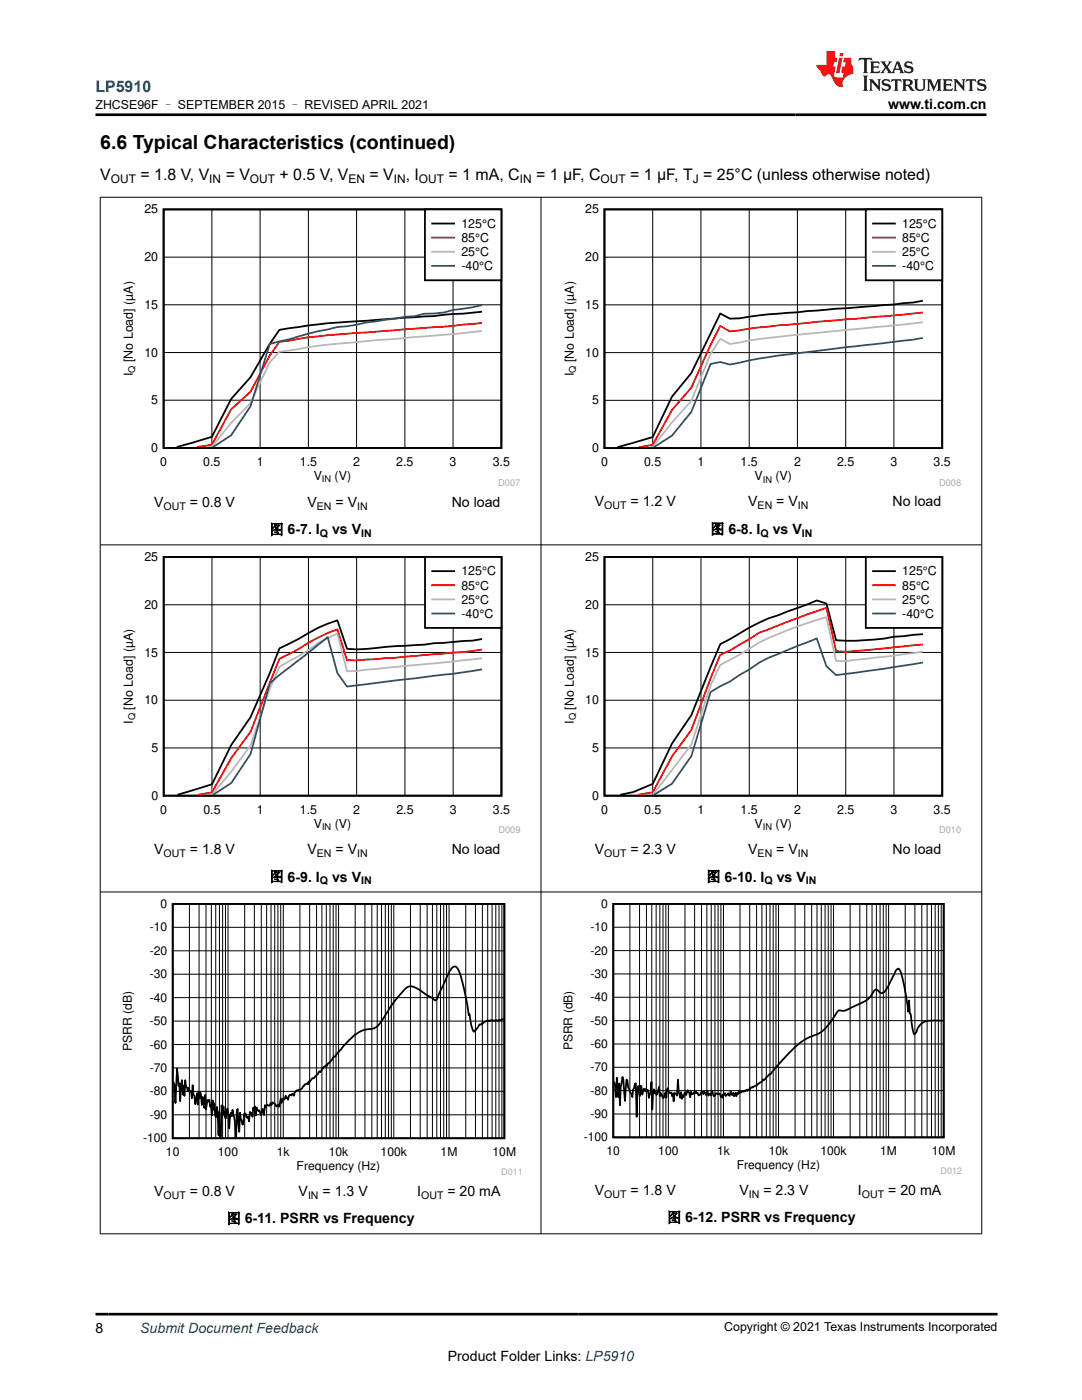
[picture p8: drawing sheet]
<svg xmlns="http://www.w3.org/2000/svg" width="216mm" height="279mm" viewBox="0 0 216 279" stroke-linecap="round" stroke-linejoin="round" font-family="sans-serif">
<path d="M32.6 41.8h67.4v47.6h-67.4zM96.2 62.2l-9.6 .9-11.6 .7a139.7 139.7 0 0 0-19.2 2l-2 2.8-3.8 6.7-3.9 4.3-3.8 7.6-7 2" fill="none" stroke="#000" stroke-width=".36"/>
<path d="M32.6 51.3h67.4M42.3 41.8v47.6M51.9 41.8v47.6M61.5 41.8v47.6M71.1 41.8v47.6M80.8 41.8v47.6M90.4 41.8v47.6M32.6 79.9h67.4M32.6 70.4h67.4M32.6 60.8h67.4" fill="none" stroke="#000" stroke-width=".2"/>
<path d="M96.2 64.5l-7.7 .7-13.5 1a148.9 148.9 0 0 0-19.2 2l-2 2.8-3.8 7.2-3.9 3.5-3.8 7.1-2.9 .4" fill="none" stroke="#f00" stroke-width=".36"/>
<path d="M96.2 66.1l-5.8 .6-15.4 1.2a178.4 178.4 0 0 0-17.3 2l-1.9 .3-2 2.1-3.8 8.2-3.9 3.9-3.8 4.8h-.9" fill="none" stroke="#b8b8b8" stroke-width=".36"/>
<path d="M96.2 60.9l-1.9 .4-3.9 .6-1.9 .5-3.9 .2-1.9 .5-1.9 .1-7.7 1.2-3.9 .7-1.9 .2-1.9 .5a52.8 52.8 0 0 0-7.7 1.9l-3.9 1-3.8 12.4-3.9 5.8-3.6 2.3" fill="none" stroke="#295c75" stroke-width=".36"/>
<path d="M84.8 41.8h15.2v14.1h-15.2z" fill-rule="evenodd" fill="#fff"/>
<path d="M84.8 41.8h15.2v14.1h-15.2zM86.2 44.6h4.4" fill="none" stroke="#000" stroke-width=".36"/>
<path d="M86.2 47.4h4.4" fill="none" stroke="#f00" stroke-width=".36"/>
<path d="M86.2 50.2h4.4" fill="none" stroke="#b8b8b8" stroke-width=".36"/>
<path d="M86.2 53.1h4.4" fill="none" stroke="#295c75" stroke-width=".36"/>
<path d="M112.1 40.8h79.7v56.2h-79.7z" fill-rule="evenodd" fill="#fff"/>
<path d="M120.6 41.8h67.4v47.6h-67.4zM184.1 60l-1.9 .4-3.8 .4-15.4 1.2a194.7 194.7 0 0 0-15.4 1.5l-2 .1-1.9-1-5.8 11.9-3.8 4.7-3.9 8-7 2" fill="none" stroke="#000" stroke-width=".36"/>
<path d="M120.6 51.3h67.4M130.2 41.8v47.6M139.9 41.8v47.6M149.5 41.8v47.6M159.1 41.8v47.6M168.8 41.8v47.6M178.4 41.8v47.6M120.6 79.9h67.4M120.6 70.4h67.4M120.6 60.8h67.4" fill="none" stroke="#000" stroke-width=".2"/>
<path d="M184.1 62.4l-28.8 2.5-9.7 1.2-1.9-1.1-1.9 3.8-3.9 8.6-3.8 4.4-3.9 7-2.7 .4" fill="none" stroke="#f00" stroke-width=".36"/>
<path d="M184.1 64.3l-21.1 2.1a195.7 195.7 0 0 0-17.4 2.3l-1.9-1.1-1.9 3-3.9 9.4-3.8 4.3-3.9 4.9h-.7" fill="none" stroke="#b8b8b8" stroke-width=".36"/>
<path d="M184.1 67.4l-1.9 .4-19.2 2.2a135.7 135.7 0 0 0-17.4 2.8l-1.9-.6-1.9 .4-3.9 9.6-3.8 4.7-3.6 2.3" fill="none" stroke="#295c75" stroke-width=".36"/>
<path d="M172.8 41.8h15.2v14.1h-15.2z" fill-rule="evenodd" fill="#fff"/>
<path d="M172.8 41.8h15.2v14.1h-15.2zM174.2 44.6h4.4" fill="none" stroke="#000" stroke-width=".36"/>
<path d="M174.2 47.4h4.4" fill="none" stroke="#f00" stroke-width=".36"/>
<path d="M174.2 50.3h4.4" fill="none" stroke="#b8b8b8" stroke-width=".36"/>
<path d="M174.2 53.1h4.4" fill="none" stroke="#295c75" stroke-width=".36"/>
<path d="M24.2 110.2h79.6v56.2h-79.6z" fill-rule="evenodd" fill="#fff"/>
<path d="M32.7 111.2h67.4v47.6h-67.4zM96.2 127.5l-1.9 .4-7.7 .5-2 .3-7.7 .4a34.6 34.6 0 0 1-7.7 .4l-1.9-5.7a28.3 28.3 0 0 0-7.7 3.7l-3.8 1.9-2 4.9-3.8 8.8-3.9 5.6-3.8 7.8-6.9 2.1" fill="none" stroke="#000" stroke-width=".36"/>
<path d="M42.3 111.2v47.6M51.9 111.2v47.6M61.6 111.2v47.6M71.2 111.2v47.6M80.8 111.2v47.6M90.4 111.2v47.6M32.7 139.7h67.4M32.7 130.2h67.4M32.7 120.7h67.4M32.7 149.3h67.4" fill="none" stroke="#000" stroke-width=".2"/>
<path d="M96.2 129.6l-3.8 .5-13.5 1.2-7.7 .5h-2l-1.9-6.2a35.3 35.3 0 0 0-7.7 3.9l-3.8 2-5.8 14.5-3.9 5.3-3.8 6.8-2.8 .5" fill="none" stroke="#f00" stroke-width=".36"/>
<path d="M96.2 131.4l-25 2.5-2 .1-1.9-7.5-1.9 .8-1.9 1a51.2 51.2 0 0 1-7.7 4.7l-2 4.4-3.8 11.4-3.9 5.2-3.8 4.6h-.9" fill="none" stroke="#b8b8b8" stroke-width=".36"/>
<path d="M96.2 133.6l-5.8 .9-21.2 2.5-1.9-2.7-1.9-7.1-9.6 7.5-2 1.7-3.8 14.1-3.9 5.8-3.6 2.3" fill="none" stroke="#295c75" stroke-width=".36"/>
<path d="M84.8 111.2h15.3v14.1h-15.3z" fill-rule="evenodd" fill="#fff"/>
<path d="M84.8 111.2h15.3v14.1h-15.3zM86.3 114h4.3" fill="none" stroke="#000" stroke-width=".36"/>
<path d="M86.3 116.8h4.3" fill="none" stroke="#f00" stroke-width=".36"/>
<path d="M86.3 119.6h4.3" fill="none" stroke="#b8b8b8" stroke-width=".36"/>
<path d="M86.3 122.4h4.3" fill="none" stroke="#295c75" stroke-width=".36"/>
<path d="M112.1 110.2h79.7v56.2h-79.7z" fill-rule="evenodd" fill="#fff"/>
<path d="M120.6 111.2h67.4v47.6h-67.4zM184.2 126.6l-5.8 .5a50.9 50.9 0 0 1-11.6 .7l-1.9-7.3-1.9-.7-7.7 3a36.8 36.8 0 0 0-9.7 4.8l-1.9 1-5.8 14.1-3.8 5.7-3.9 8-3.8 1.7-2.7 .5" fill="none" stroke="#000" stroke-width=".36"/>
<path d="M130.2 111.2v47.6M139.9 111.2v47.6M149.5 111.2v47.6M159.1 111.2v47.6M168.8 111.2v47.6M178.4 111.2v47.6M120.6 139.7h67.4M120.6 130.2h67.4M120.6 120.7h67.4M120.6 149.3h67.4" fill="none" stroke="#000" stroke-width=".2"/>
<path d="M184.2 128.6l-15.4 1.5-2-.2-1.9-8.6-13.5 5-5.8 3.5-1.9 .9-1.9 4.7-3.9 10.3-3.8 5.3-3.9 7.1-2.8 .5" fill="none" stroke="#f00" stroke-width=".36"/>
<path d="M184.2 130l-11.6 1.5-3.8 .4h-2l-1.9-8.7-5.8 1.8-1.9 .8a40.9 40.9 0 0 0-9.6 4.9l-3.9 2-1.9 4.1-3.9 11.8-7.6 10" fill="none" stroke="#b8b8b8" stroke-width=".36"/>
<path d="M184.2 132.2l-7.7 1.3-9.7 1.2-1.9-1.7-1.9-5.6-9.7 3.9-1.9 1-5.8 3.7-3.8 2.1-3.9 12.8-3.8 5.5-3.6 2.2" fill="none" stroke="#295c75" stroke-width=".36"/>
<path d="M172.8 111.2h15.2v14.1h-15.2z" fill-rule="evenodd" fill="#fff"/>
<path d="M172.8 111.2h15.2v14.1h-15.2zM174.2 114h4.4" fill="none" stroke="#000" stroke-width=".36"/>
<path d="M174.2 116.8h4.4" fill="none" stroke="#f00" stroke-width=".36"/>
<path d="M174.2 119.6h4.4" fill="none" stroke="#b8b8b8" stroke-width=".36"/>
<path d="M174.2 122.4h4.4" fill="none" stroke="#295c75" stroke-width=".36"/>
<path d="M24 179.4h80v55.2h-80z" fill-rule="evenodd" fill="#fff"/>
<path d="M34.5 180.4h66.1v46.8h-66.1zM34.6 215.9l.2 .7 .2 3.5 .3-6.9 .3 3.6 .2-.6 .2 3.6 .1-3.4 .2-.8 .2 2.8 .1-1.7 .2 2 .2-3.1 .1 1.2 .4 .9 .1-.6 .2 .8 .2-.2 .1 .1 .2 1.4 .1-2.6 .2 1.9 .2 .2 .2 1.7 .3-2.2 .2 2.2 .1-2.4 .2 1.2 .1-1.3 .2 .5 .2 2.1 .2-1.6 .3 2.2 .1-2.6 .2 2.9 .3-1.9 .2 .3 .2-.3 .1 1.4 .2-.3 .2 2 .1-3 .2 1.9 .1-1.3 .2 2.4 .2 .4 .2-2.1 .3 5.7 .2-4.7 .2 5.1 .2-6.4 .2 2 .2-1.8 .3 2.3 .2 .1 .1-1.6 .2-.4 .3 4 .2-2.6 .2-.5 .1 .7 .2-1.3a18 18 0 0 1 .6 5.5M100.5 203.5l-.2-.1-.6 .3-1.9-.1-.1 .2a1.23 1.23 0 0 0-1.4 .5l-.1-.1-.3 .3-.2-.1-.7 1.1-.4 .4-.6-1.2-.3-2.3-.2 .2-.9-5.4a10.4 10.4 0 0 0-1.6-4.2 1.04 1.04 0 0 0-1.3 .9l-2.6 5.6a.52 .52 0 0 1-.8-.3l-1.5-.9a5.8 5.8 0 0 0-3-1.5 5.5 5.5 0 0 0-2.5 2.3l-1.6 2.2a16.2 16.2 0 0 1-2.7 3.7l-.7 .3a6.2 6.2 0 0 0-4.9 2.6l-2.3 2.5-.2 .5-.1-.1-1 1.3-.4 .1-.1 .5-.2-.2-.2 .4h-.3l-.2 .4-.1-.1-.3 .8-.2-.2a2.87 2.87 0 0 1-1.3 1.4l-.7 .7-.2-.1-.1 .6-.2-.2-.5 .2a1.79 1.79 0 0 1-1.5 1.2l-.5 .3-.1 .8-.4-.4-.2 .3-.1-.1-.2 .1-.3 .9-.5-.8-.2 .6-.2 .2-.1-.3-.3 .9-.2-.8-.3 1.6-.2-.4-.4 .3-.3-.5-.4-.3-.2 .5-.2-.4-.2 .5-.1 .1-.3-.3-.4 .5-.1-.3-.2 1.9-.2-1.1-.2-.1-.3 1.2-.3-.9-.1 .1-.4-.7-.2 1.6-.2-1.8-.1 .8-.2-.5-.1 1.8-.2-.8-.2 .3-.1-.5-.2 1.9-.2-1-.3 .3-.1-.7-.2-.2h-.2l-.2 2.2h-.1l-.5-2.3-.2 3.8-.3-4.6-.2 .4-.1 5.3" fill="none" stroke="#000" stroke-width=".35"/>
<g fill="none" stroke="#000" stroke-width=".2">
<path d="M34.5 199.1h66.2M34.5 194.4h66.2M34.5 189.8h66.2M34.5 185.1h66.2M37.8 180.4v46.8M39.7 180.4v46.8M41.1 180.4v46.8M42.2 180.4v46.8M43 180.4v46.8M43.8 180.4v46.8M44.4 180.4v46.8M45 180.4v46.8"/>
<path d="M45.5 180.4v46.8M48.8 180.4v46.8M50.8 180.4v46.8M52.1 180.4v46.8M53.2 180.4v46.8M54.1 180.4v46.8M54.8 180.4v46.8M55.5 180.4v46.8M56 180.4v46.8M56.5 180.4v46.8M59.8 180.4v46.8M61.8 180.4v46.8"/>
<path d="M63.2 180.4v46.8M64.2 180.4v46.8M65.1 180.4v46.8M65.8 180.4v46.8M66.5 180.4v46.8M67 180.4v46.8M67.6 180.4v46.8M70.9 180.4v46.8M72.8 180.4v46.8M74.2 180.4v46.8M75.3 180.4v46.8M76.1 180.4v46.8"/>
<path d="M76.9 180.4v46.8M77.5 180.4v46.8M78.1 180.4v46.8M78.6 180.4v46.8M81.9 180.4v46.8M83.8 180.4v46.8M85.2 180.4v46.8M86.3 180.4v46.8M87.2 180.4v46.8M87.9 180.4v46.8M88.5 180.4v46.8M89.1 180.4v46.8"/>
<path d="M89.6 180.4v46.8M92.9 180.4v46.8M94.9 180.4v46.8M96.3 180.4v46.8M97.3 180.4v46.8M98.2 180.4v46.8M98.9 180.4v46.8M99.6 180.4v46.8M100.1 180.4v46.8M34.5 217.8h66.2M34.5 213.1h66.2M34.5 208.5h66.2"/>
<path d="M34.5 203.8h66.2M34.5 222.5h66.2"/>
</g>
<path d="M111.9 179.4h80.1v55h-80.1z" fill-rule="evenodd" fill="#fff"/>
<path d="M122.4 180.4h65.9v46.6h-65.9zM188.1 203.7h-1.3a4 4 0 0 0-3.1 .7l-.7 1a1.31 1.31 0 0 1-.6 1 13 13 0 0 1-.7-4l-.2-.1-.1-2.6-.2 2.2-.4-3.3a18.6 18.6 0 0 0-1.4-5.2 .53 .53 0 0 0-.7 .3l-1.3 2.7a2.25 2.25 0 0 1-1.6 1.8l-.8-.7h-.2l-.3 .2a6.7 6.7 0 0 1-4.2 3.2 3.8 3.8 0 0 1-2.9 .8l-.7 .7a9.3 9.3 0 0 1-3.7 4l-2.1 .9-1.6 1.1-1.8 1.7-2.5 2.7-1.1 1.4-.5 .3-1 1.1-.2-.2-.3 .5-.7 .4-.3 .4-.5 .1-.1 .2-.2-.1-.2 .2-.2-.1-.1 .5h-.3l-.2 .2-.2-.2-.1 .2h-.2l-.2 .2-.3-.2-.1 .3-.4 .1-.1-.5-.2 .7-.2-.1-.2 .6-.1-.7-.3 .7-.2-.7-.2 .4-.1-.1-.2-.6-.2 .9-.1-.1-.2-.4-.5 .5-.2-.5-.1 .3-.2-.1-.2 .7-.1-.5-.2 .3-.1-.5-.4-.2-.1 .2-.2-.2-.5 .6-.5-1.2-.2 1-.3-.3-.2 .4-.1-.9-.3 .8-.4-.7-.2 .5-.1-.5-.3 .1-.2 .5-.3 .1-.2-.5-.2 .1-.1-.3-.2 .3-.2-.2-.4 .4-.2-.5-.2 1.1-.2-.9-.3-.5-.3 .9-.1-.5-.2 .2-.2 .8-.2-.4-.1 .7-.2-1.3-.1 1.1-.4-1.1-.1-2.5-.2 3.2-.2-.4-.3-.2-.2 1.7-.1-1.6-.2 .6-.2-.8-.3 .1-.3-.9-.2 .1-.1 1.8-.2-1.1-.3 1.1h-.2l-.5-1-.2 .7-.1-1.9-.5 1.6-.2-.6-.2 .3-.1-.8-.3 4-.2-5.5-.2 2-.3 1.2-.2-1.5-.2-.1-.1 .4-.2-.6-.1 .4-.2-.4-.3 1.2-.2-1.7-.2-.1-.1 2.1-.3-2.1-.2 .8-.2 5.4-.1-6.7-.6 1.2-.1 1.6-.8-1.9-.2-1.5-.2-.1-.3 4.2-.3-4.2-.2-.6-.3 2.1-.2 3.6-.1-4.4-.2 2.8-.3-3.9-.2 3.9-.3-3-.1 .2" fill="none" stroke="#000" stroke-width=".35"/>
<g fill="none" stroke="#000" stroke-width=".2">
<path d="M19.9 39.4h176.1M20 39.3v207M107.9 39.3v207M195.9 39.3v207M19.9 108.7h176.1M19.9 178h176.1M122.4 199h65.9M122.4 194.4h65.9M122.4 189.7h65.9M122.4 185h65.9M125.7 180.4v46.6M127.6 180.4v46.6"/>
<path d="M129 180.4v46.6M130.1 180.4v46.6M130.9 180.4v46.6M131.7 180.4v46.6M132.3 180.4v46.6M132.9 180.4v46.6M133.4 180.4v46.6M136.7 180.4v46.6M138.6 180.4v46.6M140 180.4v46.6M141 180.4v46.6M141.9 180.4v46.6"/>
<path d="M142.7 180.4v46.6M143.3 180.4v46.6M143.8 180.4v46.6M144.4 180.4v46.6M147.7 180.4v46.6M149.6 180.4v46.6M151 180.4v46.6M152 180.4v46.6M152.9 180.4v46.6M153.6 180.4v46.6M154.3 180.4v46.6M154.8 180.4v46.6"/>
<path d="M155.3 180.4v46.6M158.6 180.4v46.6M160.6 180.4v46.6M162 180.4v46.6M163 180.4v46.6M163.9 180.4v46.6M164.6 180.4v46.6M165.3 180.4v46.6M165.8 180.4v46.6M166.3 180.4v46.6M169.6 180.4v46.6M171.6 180.4v46.6"/>
<path d="M172.9 180.4v46.6M174 180.4v46.6M174.9 180.4v46.6M175.6 180.4v46.6M176.2 180.4v46.6M176.8 180.4v46.6M177.3 180.4v46.6M180.6 180.4v46.6M182.6 180.4v46.6M183.9 180.4v46.6M185 180.4v46.6M185.9 180.4v46.6"/>
<path d="M186.6 180.4v46.6M187.2 180.4v46.6M187.8 180.4v46.6M122.4 217.7h65.9M122.4 213h65.9M122.4 208.4h65.9M122.4 203.7h65.9M122.4 222.3h65.9M19.9 246.2h176.1"/>
</g>
<path d="M171.5 11.6l-.2 .5 .5-.2h.6v.1v2.2l-.2 .4h1l-.2-.4v-2.2v-.1h.5l.5 .2-.1-.5zM173.6 12.3l.2 .4v1.5l-.2 .4h1.9l.1-.6a1.08 1.08 0 0 1-1.3 .2v-.7h.6l.4 .2v-.7l-.4 .2h-.6v-.5l.2-.2a1 1 0 0 1 1 .3l-.1-.5zM175.7 12.3l.9 1.1-1 1.2h.9l-.2-.2 .5-.8 .4 .8-.2 .2h1.6l-.2-.2 .2-.5h.9l.1 .5-.1 .2h.9l-.2-.3-.8-2h-.5l-.9 2.2-.9-1.1 .9-1.1h-.8l.2 .2-.4 .6-.4-.6 .2-.2zM179 12.7l.4 1h-.7zM180.7 12.4a.65 .65 0 0 0-.2 .7 .65 .65 0 0 0 .6 .5l.6 .1 .1 .3a.79 .79 0 0 1-.7 .4 .79 .79 0 0 1-.7-.5l.1 .7 .2-.1a.93 .93 0 0 0 1.1 .1 .93 .93 0 0 0 .4-1 1.46 1.46 0 0 0-1.2-.6l-.1-.3a1.09 1.09 0 0 1 1.2 .2l-.2-.6-.1 .1-.5-.2zM172.2 15.1l.2 .4v2.2l-.2 .4h1l-.2-.4v-2.2l.2-.4zM173.4 15.8l.2 .4v1.5l-.2 .4h.8l-.3-.4 .1-1.3 1.6 1.8v-2l.2-.4h-.7l.1 .2 .1 1.1-1.2-1.3zM176.2 15.9a.65 .65 0 0 0-.2 .8 .65 .65 0 0 0 .6 .4l.6 .2 .1 .2a.79 .79 0 0 1-.7 .4 .79 .79 0 0 1-.7-.5l.1 .7 .2-.1a.93 .93 0 0 0 1.1 .1 .93 .93 0 0 0 .4-.9 1.46 1.46 0 0 0-1.2-.6l-.1-.4a1.09 1.09 0 0 1 1.2 .2l-.1-.6-.2 .1-.5-.1zM177.9 15.8l-.1 .6a.63 .63 0 0 1 .8-.3v1.6l-.3 .4h1l-.2-.4v-1.6a.66 .66 0 0 1 .8 .3l-.1-.6zM180 15.8l.2 .4v1.5l-.2 .4h1l-.2-.2-.1-.7h.5l.1 .2a.79 .79 0 0 0 1.2 .6l-1-.9a.61 .61 0 0 0 .6-.6 .61 .61 0 0 0-.5-.7zM180.8 16.1h.1a.47 .47 0 0 1 .5 .1 .47 .47 0 0 1 .1 .5l-.1 .1-.7 .1zM182.3 15.8l.2 .2a2.27 2.27 0 0 0 .4 2 1.04 1.04 0 0 0 1.7-.7v-1.3l.2-.2h-.8l.2 .4v1.1a.6 .6 0 0 1-.6 .6 .6 .6 0 0 1-.6-.6v-1.1l.3-.4zM184.9 15.8l.2 .4v1.5l-.2 .4h.8l-.3-.4v-1.4l.9 1.9 .9-1.9v1.4l-.3 .4h1l-.2-.4v-1.5l.2-.4h-.8l-.7 1.5-.6-1.5zM188.1 15.8l.2 .4v1.5l-.2 .4h1.9l.1-.6a1.09 1.09 0 0 1-1.3 .2v-.7h.6l.4 .2v-.6l-.4 .2h-.6v-.6l.2-.1a1.01 1.01 0 0 1 1 .3l-.1-.6zM190.2 15.8l.3 .4v1.5l-.3 .4h.8l-.2-.4v-1.3l1.6 1.8v-2l.2-.4h-.7l.2 .2v1.1l-1.2-1.3zM192.8 15.8l-.1 .6a.63 .63 0 0 1 .8-.3v1.6l-.3 .4h1l-.2-.4v-1.6a.66 .66 0 0 1 .8 .3l-.1-.6zM195.2 15.9a.65 .65 0 0 0-.2 .8 .65 .65 0 0 0 .6 .4l.6 .2 .2 .2a.79 .79 0 0 1-.7 .4 .79 .79 0 0 1-.7-.5l.1 .7 .2-.1a.93 .93 0 0 0 1 .1 .93 .93 0 0 0 .5-.9 1.46 1.46 0 0 0-1.3-.6v-.4a1.09 1.09 0 0 1 1.2 .2l-.2-.6-.2 .1-.5-.1z" fill="#231f20"/>
<path d="M164.9 10.2v2.8h-2l.1 .3 .8 1a.95 .95 0 0 0 1 .9 .59 .59 0 0 1 .5-.4 .59 .59 0 0 1 .5 .4l.4 .7a1.59 1.59 0 0 0 2.1 1.4 1.61 1.61 0 0 1 1-2.3l1-.3-.1-1.5a1.59 1.59 0 0 1-.3-1.7h-1.5l-.2 .9h.6l-.2 .9h-.5l-.2 1v.2l.4 .1-.1 .9h-.7a.73 .73 0 0 1-1-.7l.3-1.5h-.5l.1-.9h.5l.2-.9h-.5v-1.3zM167.4 11.5l-.6 3.1h.7l.6-3.1zM167.6 10.6l-.1 .6h.7l.1-.6z" fill="#ed1c24"/>
<path d="M19 22.9h177.8M19 262.3h180" fill="none" stroke="#000" stroke-width=".53"/>
<text font-size="3.9" x="20" y="29.8">6.6 Typical Characteristics (continued)</text>
<text font-size="3.2" fill="#00f" x="19" y="18.3">LP5910</text>
<g font-size="3.2">
<text x="20" y="36">V</text>
<text x="28" y="36">= 1.8 V, V</text>
<text x="45" y="36">= V</text>
<text x="55.8" y="36">+ 0.5 V, V</text>
<text x="73.7" y="36">= V</text>
<text x="81" y="36">, I</text>
<text x="89.5" y="36">= 1 mA, C</text>
<text x="107" y="36">= 1 µF, C</text>
<text x="125.7" y="36">= 1 µF, T = 25°C (unless otherwise noted)</text>
</g>
<g font-size="2.8">
<text x="177.2" y="21.7">www.ti.com.cn</text>
<text x="30.7" y="101.2">V</text>
<text x="37.9" y="101.2">= 0.8 V</text>
<text x="61.4" y="101.2">V</text>
<text x="67" y="101.2">= V</text>
<text x="90.1" y="101.2">No load</text>
<text x="118.7" y="101.1">V</text>
<text x="125.8" y="101.1">= 1.2 V</text>
<text x="149.3" y="101.1">V</text>
<text x="154.9" y="101.1">= V</text>
<text x="178.1" y="101.1">No load</text>
<text x="53.8" y="106.7">图 6-7. I</text>
<text x="66.2" y="106.7">vs V</text>
<text x="141.7" y="106.6">图 6-8. I</text>
<text x="154.2" y="106.6">vs V</text>
<text x="30.7" y="170.4">V</text>
<text x="37.9" y="170.4">= 1.8 V</text>
<text x="61.4" y="170.4">V</text>
<text x="67" y="170.4">= V</text>
<text x="90.1" y="170.4">No load</text>
<text x="118.7" y="170.4">V</text>
<text x="125.8" y="170.4">= 2.3 V</text>
<text x="149.3" y="170.4">V</text>
<text x="154.9" y="170.4">= V</text>
<text x="178.1" y="170.4">No load</text>
<text x="53.8" y="175.9">图 6-9. I</text>
<text x="66.2" y="175.9">vs V</text>
<text x="140.9" y="175.9">图 6-10. I</text>
<text x="155" y="175.9">vs V</text>
<text x="30.7" y="238.6">V</text>
<text x="37.9" y="238.6">= 0.8 V</text>
<text x="59.6" y="238.6">V</text>
<text x="64.4" y="238.6">= 1.3 V</text>
<text x="83.2" y="238.6">I</text>
<text x="89.3" y="238.6">= 20 mA</text>
<text x="118.7" y="238.4">V</text>
<text x="125.8" y="238.4">= 1.8 V</text>
<text x="147.5" y="238.4">V</text>
<text x="152.3" y="238.4">= 2.3 V</text>
<text x="171.2" y="238.4">I</text>
<text x="177.2" y="238.4">= 20 mA</text>
<text x="45.2" y="244.2">图 6-11. PSRR vs Frequency</text>
<text x="133.1" y="243.9">图 6-12. PSRR vs Frequency</text>
<text x="19" y="266">8</text>
<text x="89.4" y="271.7">Product Folder Links: LP5910</text>
</g>
<text font-size="2.8" fill="#00f" x="28" y="266">Submit Document Feedback</text>
<g font-size="2.5">
<text x="19" y="21.8">ZHCSE96F – SEPTEMBER 2015 – REVISED APRIL 2021</text>
<text x="28.8" y="42.6">25</text>
<text x="92.1" y="45.5">125°C</text>
<text x="116.8" y="42.6">25</text>
<text x="180" y="45.5">125°C</text>
<text x="28.8" y="52.1">20</text>
<text x="92.1" y="48.3">85°C</text>
<text x="92.1" y="51.1">25°C</text>
<text x="92.1" y="53.9">-40°C</text>
<text x="116.8" y="52.1">20</text>
<text x="180" y="48.3">85°C</text>
<text x="180" y="51.1">25°C</text>
<text x="180" y="53.9">-40°C</text>
<text x="28.8" y="61.6">15</text>
<text x="116.8" y="61.6">15</text>
<text x="28.8" y="71.2">10</text>
<text x="116.8" y="71.2">10</text>
<text x="26.5" y="75" transform="rotate(-90 26.5 75)">I</text>
<text x="26.5" y="72.2" transform="rotate(-90 26.5 72.2)">[No Load] (µA)</text>
<text x="114.5" y="75.1" transform="rotate(-90 114.5 75.1)">I</text>
<text x="114.5" y="72.2" transform="rotate(-90 114.5 72.2)">[No Load] (µA)</text>
<text x="30.2" y="80.7">5</text>
<text x="118.1" y="80.7">5</text>
<text x="30.2" y="90.2">0</text>
<text x="32" y="93">0</text>
<text x="40.6" y="93">0.5</text>
<text x="51.2" y="93">1</text>
<text x="59.8" y="93">1.5</text>
<text x="62.6" y="95.9">V</text>
<text x="66.8" y="95.9">(V)</text>
<text x="70.5" y="93">2</text>
<text x="79.1" y="93">2.5</text>
<text x="89.7" y="93">3</text>
<text x="98.3" y="93">3.5</text>
<text x="118.1" y="90.2">0</text>
<text x="119.9" y="93.1">0</text>
<text x="128.5" y="93.1">0.5</text>
<text x="139.2" y="93.1">1</text>
<text x="147.8" y="93.1">1.5</text>
<text x="150.6" y="95.9">V</text>
<text x="154.7" y="95.9">(V)</text>
<text x="158.4" y="93.1">2</text>
<text x="167" y="93.1">2.5</text>
<text x="177.7" y="93.1">3</text>
<text x="186.3" y="93.1">3.5</text>
<text x="28.8" y="112">25</text>
<text x="116.8" y="112">25</text>
<text x="92.1" y="114.8">125°C</text>
<text x="92.1" y="117.7">85°C</text>
<text x="180" y="114.8">125°C</text>
<text x="180" y="117.7">85°C</text>
<text x="28.8" y="121.5">20</text>
<text x="92.1" y="120.5">25°C</text>
<text x="92.1" y="123.3">-40°C</text>
<text x="116.8" y="121.5">20</text>
<text x="180" y="120.5">25°C</text>
<text x="180" y="123.3">-40°C</text>
<text x="28.8" y="131">15</text>
<text x="116.8" y="131">15</text>
<text x="26.5" y="141.6" transform="rotate(-90 26.5 141.6)">[No Load] (µA)</text>
<text x="28.8" y="140.6">10</text>
<text x="114.5" y="141.6" transform="rotate(-90 114.5 141.6)">[No Load] (µA)</text>
<text x="116.8" y="140.6">10</text>
<text x="26.5" y="144.4" transform="rotate(-90 26.5 144.4)">I</text>
<text x="114.5" y="144.4" transform="rotate(-90 114.5 144.4)">I</text>
<text x="30.2" y="150.1">5</text>
<text x="118.2" y="150.1">5</text>
<text x="30.2" y="159.6">0</text>
<text x="118.2" y="159.6">0</text>
<text x="32" y="162.4">0</text>
<text x="40.6" y="162.4">0.5</text>
<text x="51.2" y="162.4">1</text>
<text x="59.8" y="162.4">1.5</text>
<text x="62.6" y="165.3">V</text>
<text x="66.8" y="165.3">(V)</text>
<text x="70.5" y="162.4">2</text>
<text x="79.1" y="162.4">2.5</text>
<text x="89.7" y="162.4">3</text>
<text x="98.3" y="162.4">3.5</text>
<text x="119.9" y="162.4">0</text>
<text x="128.5" y="162.4">0.5</text>
<text x="139.2" y="162.4">1</text>
<text x="147.8" y="162.4">1.5</text>
<text x="150.6" y="165.3">V</text>
<text x="154.8" y="165.3">(V)</text>
<text x="158.4" y="162.4">2</text>
<text x="167" y="162.4">2.5</text>
<text x="177.7" y="162.4">3</text>
<text x="186.3" y="162.4">3.5</text>
<text x="144.5" y="265.7">Copyright © 2021 Texas Instruments Incorporated</text>
</g>
<g font-size="2.4">
<text x="22.1" y="36.6">OUT</text>
<text x="41.8" y="36.6">IN</text>
<text x="49.9" y="36.6">OUT</text>
<text x="69.5" y="36.6">EN</text>
<text x="78.6" y="36.6">IN</text>
<text x="83.6" y="36.6">OUT</text>
<text x="103.7" y="36.6">IN</text>
<text x="119.8" y="36.6">OUT</text>
<text x="138.2" y="36.6">J</text>
<text x="29.9" y="185.9">-10</text>
<text x="32.1" y="181.2">0</text>
<text x="117.8" y="185.8">-10</text>
<text x="120" y="181.2">0</text>
<text x="29.9" y="190.5">-20</text>
<text x="117.8" y="190.5">-20</text>
<text x="29.9" y="195.2">-30</text>
<text x="117.8" y="195.2">-30</text>
<text x="29.9" y="199.9">-40</text>
<text x="117.8" y="199.8">-40</text>
<text x="26.3" y="209.8" transform="rotate(-90 26.3 209.8)">PSRR (dB)</text>
<text x="29.9" y="209.3">-60</text>
<text x="29.9" y="204.6">-50</text>
<text x="114.2" y="209.6" transform="rotate(-90 114.2 209.6)">PSRR (dB)</text>
<text x="117.8" y="209.1">-60</text>
<text x="117.8" y="204.5">-50</text>
<text x="29.9" y="213.9">-70</text>
<text x="117.8" y="213.8">-70</text>
<text x="29.9" y="218.6">-80</text>
<text x="117.8" y="218.5">-80</text>
<text x="28.5" y="228">-100</text>
<text x="29.9" y="223.3">-90</text>
<text x="116.5" y="227.8">-100</text>
<text x="117.8" y="223.1">-90</text>
<text x="33.1" y="230.7">10</text>
<text x="43.5" y="230.7">100</text>
<text x="55.3" y="230.7">1k</text>
<text x="59.2" y="233.5">Frequency (Hz)</text>
<text x="65.6" y="230.7">10k</text>
<text x="76" y="230.7">100k</text>
<text x="87.9" y="230.7">1M</text>
<text x="98.3" y="230.7">10M</text>
<text x="121" y="230.5">10</text>
<text x="131.4" y="230.5">100</text>
<text x="143.1" y="230.5">1k</text>
<text x="147" y="233.3">Frequency (Hz)</text>
<text x="153.4" y="230.5">10k</text>
<text x="163.7" y="230.5">100k</text>
<text x="175.6" y="230.5">1M</text>
<text x="186" y="230.5">10M</text>
</g>
<g font-size="2.1">
<text x="32.6" y="101.7">OUT</text>
<text x="63.2" y="101.7">EN</text>
<text x="71.3" y="101.7">IN</text>
<text x="120.6" y="101.6">OUT</text>
<text x="151.2" y="101.6">EN</text>
<text x="159.2" y="101.6">IN</text>
<text x="63.8" y="107.2">Q</text>
<text x="72.1" y="107.2">IN</text>
<text x="151.8" y="107.1">Q</text>
<text x="160" y="107.1">IN</text>
<text x="32.6" y="171">OUT</text>
<text x="63.2" y="171">EN</text>
<text x="71.3" y="171">IN</text>
<text x="120.6" y="171">OUT</text>
<text x="151.2" y="171">EN</text>
<text x="159.2" y="171">IN</text>
<text x="63.8" y="176.5">Q</text>
<text x="72.1" y="176.5">IN</text>
<text x="152.6" y="176.5">Q</text>
<text x="160.8" y="176.5">IN</text>
<text x="32.6" y="239.2">OUT</text>
<text x="61.5" y="239.2">IN</text>
<text x="84" y="239.2">OUT</text>
<text x="120.6" y="239">OUT</text>
<text x="149.4" y="239">IN</text>
<text x="172" y="239">OUT</text>
</g>
<g font-size="1.9">
<text x="26.9" y="74.4" transform="rotate(-90 26.9 74.4)">Q</text>
<text x="64.2" y="96.3">IN</text>
</g>
<text font-size="1.9" fill="#a8a8a8" x="99.4" y="97.1">D007</text>
<g font-size="1.8">
<text x="114.9" y="74.4" transform="rotate(-90 114.9 74.4)">Q</text>
<text x="152.2" y="96.3">IN</text>
<text x="27" y="143.7" transform="rotate(-90 27 143.7)">Q</text>
<text x="114.9" y="143.7" transform="rotate(-90 114.9 143.7)">Q</text>
<text x="64.3" y="165.7">IN</text>
<text x="152.2" y="165.7">IN</text>
</g>
<g font-size="1.8" fill="#a8a8a8">
<text x="187.4" y="97">D008</text>
<text x="99.4" y="166.3">D009</text>
<text x="187.4" y="166.3">D010</text>
<text x="100" y="234.6">D011</text>
<text x="187.7" y="234.4">D012</text>
</g>
</svg>
